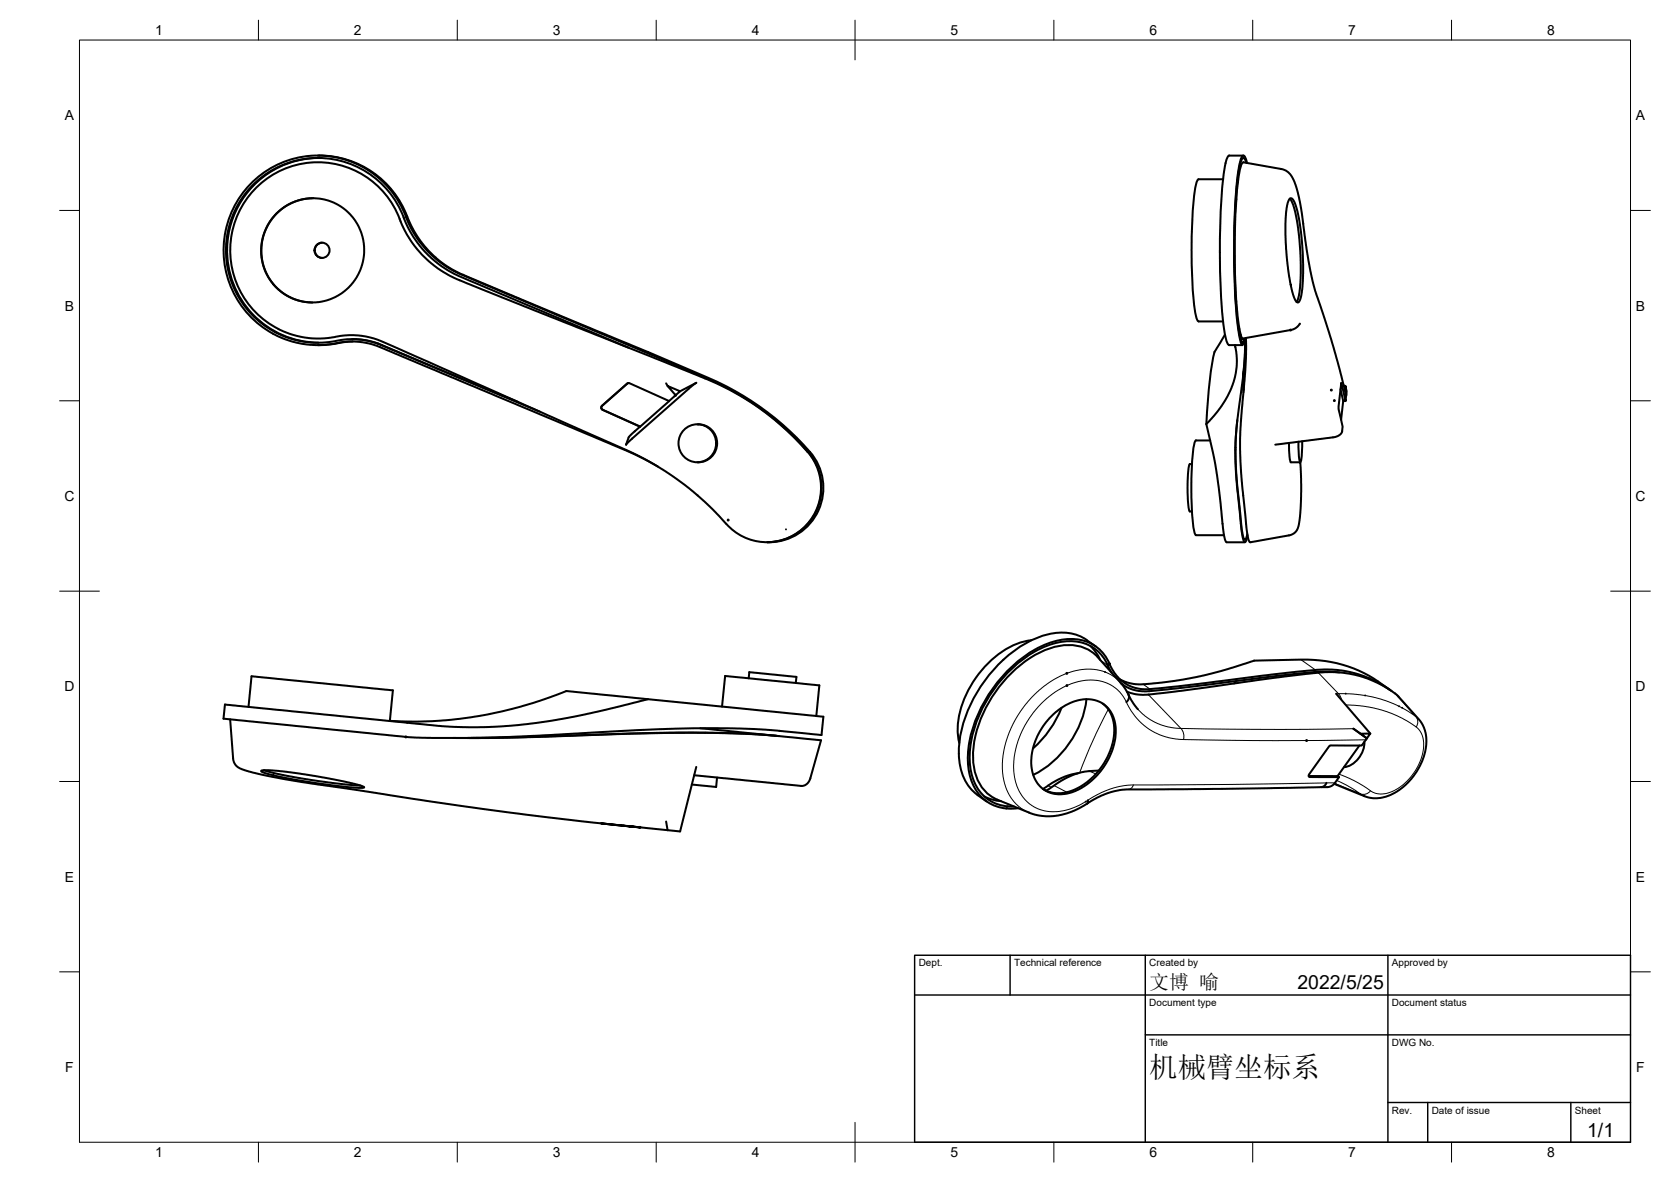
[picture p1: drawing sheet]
<svg xmlns="http://www.w3.org/2000/svg" width="420mm" height="297mm" viewBox="0 0 420 297" stroke-linecap="round" stroke-linejoin="round" font-family="sans-serif">
<!-- layer: S -->
<g fill="none" stroke="#000" stroke-width=".51">
<path d="M79.9 39.1a23.8 23.8 0 0 1 22.9 16.4 27.1 27.1 0 0 0 16.6 14.8l58.7 24.6a71 71 0 0 1 25.5 18.7M80.1 39.7a23.2 23.2 0 0 0-23 23.2 23.2 23.2 0 0 0 23 23.2M312.6 39.1l-3.7 .1a13.5 13.5 0 0 0-1.4 5.8 189.8 189.8 0 0 0 .4 38.6l.2 1.1a2.57 2.57 0 0 0 1 2h3.3M69.4 53.7l2-1.6 1.6-1 1.8-.7 2.2-.5a13 13 0 0 1 13.5 18.2 13 13 0 0 1-22.4 2.5l-1.3-2.1-.6-1.7-.5-2.2v-2.5l.3-2.2 1-2.6 .9-1.7zM78.7 49.8l-2.5 .3-2 .6-2.6 1.3-1.9 1.5-1.6 2-1.2 2.1-.9 2.6-.3 2.3 .2 2.6 .5 2.3 1 2.1 1.7 2.3 1.7 1.6 2.5 1.5 2.8 .9 2.4 .2M100.5 55l.2 .6M100.5 55a22.1 22.1 0 0 0-36.3-7.6 22.1 22.1 0 0 0 7.9 36.2l2.5 .8 3.2 .6 2.8 .1 3.2-.3a19.5 19.5 0 0 1 12.3 1l55.8 24.8a79.7 79.7 0 0 1 23.5 13.9 65.9 65.9 0 0 1 7.2 7.1M100.7 55.6l1.8 3.6 2.5 3.6 2.9 2.9 2.1 1.7 2 1.2a59.8 59.8 0 0 0 9.8 4.4l49.4 19.7a81.5 81.5 0 0 1 19.9 9.9l2.1 1.7a70.3 70.3 0 0 1 9.9 9.3M101.6 54.8l2 4.2 2.7 3.7 2.9 2.8 3.2 2.3a63.2 63.2 0 0 0 10 4.5l35.7 15.1M101.6 54.8a23.2 23.2 0 0 0-37-9.3 23.2 23.2 0 0 0 4.5 37.9M102 54.4l1.7 3.6 1.4 2.2 1.6 2 2.8 2.8 3.5 2.4a281.6 281.6 0 0 0 19.9 8.7l39.7 16.8a76.4 76.4 0 0 1 23.4 13.5 65.9 65.9 0 0 1 7.2 7.2M102.1 54.4a23.8 23.8 0 0 0-38.6-8.7 23.8 23.8 0 0 0 6.8 39l3.2 1.1 3.6 .8 3.4 .1 4.1-.4a18.1 18.1 0 0 1 10.9 .9l62 26 4.3 2.1 3.6 2"/>
<path d="M307.5 45h-6.1a2.32 2.32 0 0 0-.8 1.9 130.4 130.4 0 0 0 0 32 2.32 2.32 0 0 0 .8 1.9h6.1M310.8 49.5v.7M311.2 45.1v.7M313.4 40.9l-.3-.7-.5-.5a2.56 2.56 0 0 0-.9 2 162.5 162.5 0 0 0-1.2 29.9 92.1 92.1 0 0 0 1.1 11.8M313.6 40.9a2.01 2.01 0 0 0-1-1.8 2.81 2.81 0 0 0-.9 2 162.4 162.4 0 0 0-1.3 30.2 77.8 77.8 0 0 0 1.3 13.6l.5 1.7 .3 .1 .4-.9 .2 .9-.3 6-1.7 12.9-.5 6.6 .2 7.3 1.2 12.1M324.3 50v-.1a1.16 1.16 0 0 1 1.3 1.1l.8 2.8 .7 4.4 .6 8.1-.1 4.3-.3 2.9-.4 1.9-.6 .6-.4-.2-.4-.8-.9-3-.8-4.6-.4-4.7-.2-3.6 .1-4.8 .3-2.6zM324.3 49.9l.9 1.6 .8 3.4 .6 3.9 .4 4.6 .1 5.3-.2 3.1-.3 2.7-.6 1.4M327.7 56.2h.1M81 61a1.92 1.92 0 0 0-1.9 1.9 1.92 1.92 0 0 0 1.9 1.9M310.8 75.6v.7M69.1 83.4l3.7 1.6 3.7 .9 3.7 .2 4-.4a18.7 18.7 0 0 1 11.6 1l39.9 16.7M88.6 85.2a26 26 0 0 1 11.1 3.1l30.5 12.7"/>
<path d="M88.7 85.8l-6.3 .8-2.5 .1M158.1 96.3l-6.7 5.7-.2 .5 .4 .5 9.4 4.2M167.5 96.3l.4 .7M167.9 97l3.1 1.3-1.1 1zM171 98.3l4.1-2.1-1.7 1.3-16 14.2 .7-1.8 2.8-2.7-9.4-4.2-.3-.4 .1-.6 6.7-5.7 10.2 4.5 1.7-1.5M308 84.1l-2.4 4a27.9 27.9 0 0 0-1.5 8.2l-.8 10.2M310.5 86.7l.2 .9a19.5 19.5 0 0 1-5.1 16.4l-2.3 2.6M311.6 83.4l.7 2.6 .2 .1 .4-.9 .2 .4-.1 4.3-.4 4.6M311.9 85.2h1M312 84.1l-.1 1M312.7 93.8v4.8M312.7 93.4v4.7"/>
<path d="M313.1 87.9v.5M313.2 84.9l.1 5-1.3 16.3-.2 6.9 .4 7.6 1.1 10.9M313.3 86.3l-.2 2.1M326.8 81.4l-.9 .9-1.1 .6-12.3 2.2-.3-.3-.3-1a41.9 41.9 0 0 1-1.2-10 173.7 173.7 0 0 1 .9-30.3l.2-1a1.93 1.93 0 0 1 .9-1.7l10.1 1.8 1.6 1.2 .9 1.5 .9 2.5 .6 2.9 1.7 11.9 1.5 8 5.4 16.9 3 11.8M337.1 97.8l.6 3M337.9 96.9l.4 .1M338.3 97l.3 1.3-.1 1zM338.5 99.3l-.2 1.5-1.1-4.5-.6 5.8v.8l.5 2.2a6.5 6.5 0 0 1 .3 3.4l-.5 .8-1.6 .6-14.6 1.8M168.2 100.8l-7.3 6.4M175.3 106.6h.3M175.6 106.6a4.8 4.8 0 0 1 4.7 4.9 4.8 4.8 0 0 1-5 4.7M203.1 113.5a13.6 13.6 0 0 1-1.3 19.3 13.6 13.6 0 0 1-19.2-1.2"/>
<path d="M203.2 113.5a13.7 13.7 0 0 1 2.2 14.7 13.7 13.7 0 0 1-12.5 8.1M203.7 113.5a13.7 13.7 0 0 1 2 14.9 13.7 13.7 0 0 1-12.7 7.9M299.7 116.6h-.5a25.7 25.7 0 0 0-.5 9.3l.4 2.5 .6 .1M303.3 106.6l2.5 11.5 1.6 13.5M304.3 110.7h-3.6a7.3 7.3 0 0 0-.9 4.1 80.6 80.6 0 0 0 .6 19.2l.3 .5M311.1 105.6l-.4 5.6v4.3l.2 4.7 .8 7.8a29.3 29.3 0 0 0 1.2 7.6l.2 .1 .2-.2 .3-1.3M324.1 111.3l.1 3.4 .4 1.5M324.6 116.2h2.3l.1 .1 .2 5.2-.1 5.7-.4 3.9-.6 2.1-.6 .7-1.1 .6-10 1.8a1.78 1.78 0 0 1-.7-1.6l-.4-3.1M327.4 110.9v1.5a8 8 0 0 1-.5 3.7l-.3-1.6-.1-3.5M338.3 100.8h-.6l-.5 4.7M197.6 133h.1M300.7 134.5h7"/>
<path d="M307.4 131.6l.5 3.8 .5 .9M308.4 136.3h4.6M312 131.6l.4 3.4 .6 1.2a1.76 1.76 0 0 0 .7-1.7M62.5 177.6l.7-7.6 35.2 3.4 .4 .1-.8 7.7M162.9 175.7l-10.8 2.7-9.4 2-10.2 1.6-8 .6-6.6 .2-6.6-.3-54.7-5.5-.4 3.6 45.8 4.6 4.1 .2 18.4-.1 35.4-1.8 17.6-.5 14.8 .4 14.3 1.3 .4-4.6-64.6-6.4-6.7 2.4-4.8 1.5-4.8 1.2-5.6 1.1-4.9 .7-7 .6-4.9 .1-5.7-.2M181.5 177.6l.8-7.7 4.6 .4 19.1 1.9-.7 7.7M188.3 170.5l.1-1.6 6.7 .7 5.2 .5-.2 1.5M259.4 160.9a20.2 20.2 0 0 0-13.1 8.2 22.7 22.7 0 0 0-5.3 16.5l.2 1.1M266.9 177.9a26.7 26.7 0 0 1-7.1 10.2M273.2 175.7a25.1 25.1 0 0 1-13.4 19M273.2 160.8l2.3 1.6M273.2 160.8a12.6 12.6 0 0 0-11.9-.7 33.9 33.9 0 0 0-18 18.5 22.2 22.2 0 0 0-1.1 16.5l.4 .9a12.8 12.8 0 0 0 5.5 5.4"/>
<path d="M274.1 162.3l1.3 1.4 1.2 2.2M277.3 176.8a9.2 9.2 0 0 1 2.5 9.7l-.7 2.3-1.1 2.3-1.3 2-1.4 1.7a12.3 12.3 0 0 1-10.8 4.4l-2.2-.9 1.3-.9M278.6 167.2l.9 1.8M278.6 167.2a10.2 10.2 0 0 0-12.1-5.8 28.6 28.6 0 0 0-17.1 12.6 28.5 28.5 0 0 0-5.4 19 10.3 10.3 0 0 0 9.8 9.7h1.2M281.7 170.8l1.6 .7 2.3 .4h2.4l4.1-.4 5.2-.7 5.4-1.1 6.1-1.6 6.5-2.1 11.8-.2a33.1 33.1 0 0 1 22.4 7.6M282 171.8l.3 .2M283.4 173.8l2.2 .7 3 .1 8.3-1 29.6-4a39.7 39.7 0 0 1 12.9-.3 26 26 0 0 1 12.2 5.7M283.8 174.6h.1M283.8 174.6a1.5 1.5 0 0 1-.6 1.8M286.1 178.2l-1.7-2.3-2.1-3.7-6.3-7a10.6 10.6 0 0 0-11.3-2.5 30 30 0 0 0-16.8 15.1 24.5 24.5 0 0 0-2.8 16 9.9 9.9 0 0 0 5.7 7.2l8.8 3.5 3.4 .6 3-.2 2.4-.5 2.5-1.1 2.5-1.4a19.2 19.2 0 0 1 10.3-3.5l23-.1 27.4-.5 1.3-.7 1.3-1.8h-7.4l-.2-.4 5.1-7.3 .3-.3 7.9 .1 1.3-1.8M310.9 171.1l-.6 .7M336 174.3l8.6 10"/>
<path d="M336.8 169l-1.2-.1a95.8 95.8 0 0 0-16.7 1.2l-26 3.2a20.6 20.6 0 0 1-7 .3l-.3-.1a9.7 9.7 0 0 1-3.6-1.7M338.4 174.3h.1M343.3 174.8h.1M349.9 173.7a28.5 28.5 0 0 0-21.9-5.1l-31.8 3.9-8.5 .7-2.4-.3-2.4-1.1-2-1.9-1.3-1.9a10.8 10.8 0 0 0-12.9-7.2 29.3 29.3 0 0 0-17.6 12.9 29.4 29.4 0 0 0-5.6 19.5 10.7 10.7 0 0 0 9.5 10l3-.1M351.6 175l5.1 5.7a10.2 10.2 0 0 1 .6 11.2l-1.8 3.1-1.9 2-2.9 2.2-2.7 1.1a7.7 7.7 0 0 1-4.9-.2l-7.6-3.2M351.8 177.5h.1M352.6 177.9h.1M57.9 180.8l.7 9.9 .2 .9 .6 .8 .8 .6 3.4 1.1 7 1.5 5.7 1 44.5 6.6 24.6 3.1 22.5 2.3M65.7 193.7l.6-.1 3.1 .1 7.5 .9 10.9 2.1 3 .8 .8 .4-1.5 .1-3-.2-10-1.4-8.5-1.6-2.3-.6zM66.4 193.6l4.4 1.1 7.4 1.3 8.2 1.1 4.2 .3M113.9 185.4h13.3l31.8-1 15.3-.3 9.8 .2 7.5 .3 14.8 1.4-2.7 9.7-.7 1.2-.9 .5-.9 .1-26.7-2.7M175.1 192.7l-4.1 16.2-3.1-.3"/>
<path d="M176.1 183l19.8 2M180.3 195.4l-.2 2.4-6.2-.6M195.4 184.9l-12.2-.7-12.7-.1-12.2 .2-25.8 .9-14 .2M264.3 180.1a11.8 11.8 0 0 1 11.2-4.1 7.6 7.6 0 0 1 5 8.5v.2a17.2 17.2 0 0 1-12.3 14.7 7.2 7.2 0 0 1-8.9-7.2 16.7 16.7 0 0 1 5-12.1zM271.1 194.3a16.6 16.6 0 0 0-7.5 3.1M276.3 193.6a19 19 0 0 0-12.5 4.7l-.7 .4M329.1 195h7.2M333.5 196.7l-.4 .7-.9 .4M341.8 187.4l-5.5 7.6 .4 .3M342.1 184.4l2.5-.1-.9 1.3zM342.1 184.4l-1.8-1.3 3.3 2.4M343.1 186.4a6.4 6.4 0 0 1-5.2 6.4"/>
<path d="M156.8 207.5h.1M160.9 207.9h.1M167.5 206.4l.4 2.2M247.5 200.2l1.7 .7 2.5 .4M273.4 201.9h.1M273.5 201.1l-.1 .8"/>
<circle cx="81" cy="62.9" r="1.91"/>
<circle cx="175.3" cy="111.4" r="4.8"/>
</g>
<g fill="#000">
<circle cx="102" cy="54.4" r=".25"/>
<circle cx="199.2" cy="112.9" r=".25"/>
<circle cx="272.8" cy="171" r=".25"/>
<circle cx="347.6" cy="175.8" r=".25"/>
<circle cx="349.4" cy="176.5" r=".25"/>
<circle cx="352.4" cy="177.8" r=".25"/>
<circle cx="332.2" cy="197.8" r=".25"/>
</g>
<g fill="#000" stroke="#000" stroke-width=".25">
<circle cx="169.9" cy="99.3" r=".24"/>
<circle cx="324.5" cy="82.9" r=".24"/>
<circle cx="334.7" cy="98" r=".24"/>
<circle cx="335.5" cy="100.7" r=".24"/>
<circle cx="183.1" cy="130.7" r=".24"/>
<circle cx="268.2" cy="169.2" r=".24"/>
<circle cx="268.3" cy="172.3" r=".24"/>
<circle cx="279" cy="166.8" r=".24"/>
<circle cx="102" cy="185.2" r=".24"/>
<circle cx="328.5" cy="186.1" r=".24"/>
<circle cx="160.9" cy="207.9" r=".24"/>
</g>
<g fill="none" stroke="#000" stroke-width=".25">
<path d="M276.7 166l1.9 1.2M278.7 178.2l-4.2 8.6-3 7.4M279 166.8l-.4 .6M281.7 171.5l-2.3-1.9-2.5-1-1.8-.4h-1.8l-3.5 .5-3.3 1.3-3.9 2.4-3.2 2.8-2.7 3.5-2.4 4.2-1.4 3.7-.8 4v3.3l.7 3.7 1.4 2.9 2.1 2.3 2.5 1.4M282.2 172h.1M286.1 178.2l1.8 1.7 2.7 1.7 2.4 .9 2.9 .5a1.35 1.35 0 0 1 1.7 1.4v1.4M287.4 171.9l1.7 1.3M288.7 174.5l8.2 8.6 25 .2 18.4-.2M327.1 165.8l3.7 2.6M331.5 169l5 5.3 5.4 .3 5.4 1.1 3.9 1.5 2.2 1.1 2.6 1.7-5.2-5.7M336 174.3a1.24 1.24 0 0 1 1.3 1.3v.3M338.4 177.2l4.6 .3 4.4 .9 4 1.5 3 1.7a6.1 6.1 0 0 1 3.4 7.5l-.5 1.7-1.1 2.4-2.5 3.2-1.6 1.3-1.5 1-2.2 .7-1.6 .1a6.6 6.6 0 0 1-3.8-1.9l-2.7-1.5-3.6-1.6"/>
<path d="M344.3 170.5l-.1 .2M263.6 197.4l.7 .5M265 197.4l3.2 1.7M273.9 193.8l1.6 .7M285 197.2l-.2 .4a1.33 1.33 0 0 1-1.1 .8M329.1 195.1l.2 .2M336.1 196.1a30.6 30.6 0 0 1 5.9 3.4l-6.4-2.6M343.4 185.9a665.9 665.9 0 0 1-47.9-.2l-3.8-1-3.2-1.7-2.8-2.7-1.2-1.6-1.2-2a10 10 0 0 0-12.5-5.3l-3.8 1.5-1.8 1.1-2 1.5-3.3 3.5-2.1 3.2-1.9 4.1-.8 3.5-.2 3.8 .2 1.8 .5 1.8a9.8 9.8 0 0 0 12.5 6.4l3.4-1.3 3.4-2.1 3.3-1.6a18.5 18.5 0 0 1 6.8-1.3l50.7-.5M344.6 198.7a2.24 2.24 0 0 1-2.6 .8l1.1 .6M356.7 180.7l-.7-.7a2.11 2.11 0 0 1 .1 2.7M253.4 202.7l-.4 .5"/>
</g>
<g fill="#000" stroke="#000" stroke-width=".25">
<circle cx="277.9" cy="168.9" r=".11"/>
<circle cx="273" cy="201.4" r=".11"/>
</g>
<!-- layer: Border -->
<g fill="none" stroke="#000" stroke-width=".25">
<path d="M20 10.1h390v276.9h-390zM65 5.1v5M115 5.1v5M165 5.1v5M215 5.1v10M265 5.1v5M315 5.1v5M365 5.1v5M15 52.9h5M410 52.9h5M15 100.7h5M410 100.7h5"/>
<path d="M15 148.6h10M405 148.6h10M15 196.4h5M410 196.4h5M15 244.2h5M410 244.2h5M65 287v5M115 287v5M165 287v5M215 282.1v9.9M265 287v5M315 287v5"/>
<path d="M365 287v5"/>
</g>
<!-- layer: TitleBlock -->
<path d="M230 240.1h180v46.9h-180zM230 250h180M254 240.1v9.9M288 240.1v46.9M349 240.1v46.9M288 260.1h122M349 277.1h61M359 277.1v9.9M395 277.1v9.9" fill="none" stroke="#000" stroke-width=".36"/>
<text font-size="7.2" x="289" y="270.6">机械臂坐标系</text>
<text font-size="5" x="289" y="248.5">文博 喻</text>
<g font-size="4.9">
<text x="326.2" y="248.5">2022/5/25</text>
<text x="399.1" y="285.7">1/1</text>
</g>
<g font-size="3.5">
<text x="39" y="8.8">1</text>
<text x="89" y="8.8">2</text>
<text x="139" y="8.8">3</text>
<text x="189" y="8.8">4</text>
<text x="239" y="8.8">5</text>
<text x="289" y="8.8">6</text>
<text x="339" y="8.8">7</text>
<text x="389" y="8.8">8</text>
<text x="16.3" y="30.2">A</text>
<text x="411.3" y="30.2">A</text>
<text x="16.3" y="78">B</text>
<text x="411.3" y="78">B</text>
<text x="16.2" y="125.9">C</text>
<text x="411.2" y="125.9">C</text>
<text x="16.2" y="173.7">D</text>
<text x="411.2" y="173.7">D</text>
<text x="16.3" y="221.6">E</text>
<text x="411.3" y="221.6">E</text>
<text x="16.4" y="269.4">F</text>
<text x="411.4" y="269.4">F</text>
<text x="39" y="290.8">1</text>
<text x="89" y="290.8">2</text>
<text x="139" y="290.8">3</text>
<text x="189" y="290.8">4</text>
<text x="239" y="290.8">5</text>
<text x="289" y="290.8">6</text>
<text x="339" y="290.8">7</text>
<text x="389" y="290.8">8</text>
</g>
<g font-size="2.5">
<text x="231" y="242.9">Dept.</text>
<text x="255" y="242.9">Technical reference</text>
<text x="289" y="242.9">Created by</text>
<text x="350" y="242.9">Approved by</text>
<text x="289" y="252.8">Document type</text>
<text x="350" y="252.8">Document status</text>
<text x="289" y="262.9">Title</text>
<text x="350" y="262.9">DWG No.</text>
<text x="350" y="279.9">Rev.</text>
<text x="360" y="279.9">Date of issue</text>
<text x="396" y="279.9">Sheet</text>
</g>
</svg>
